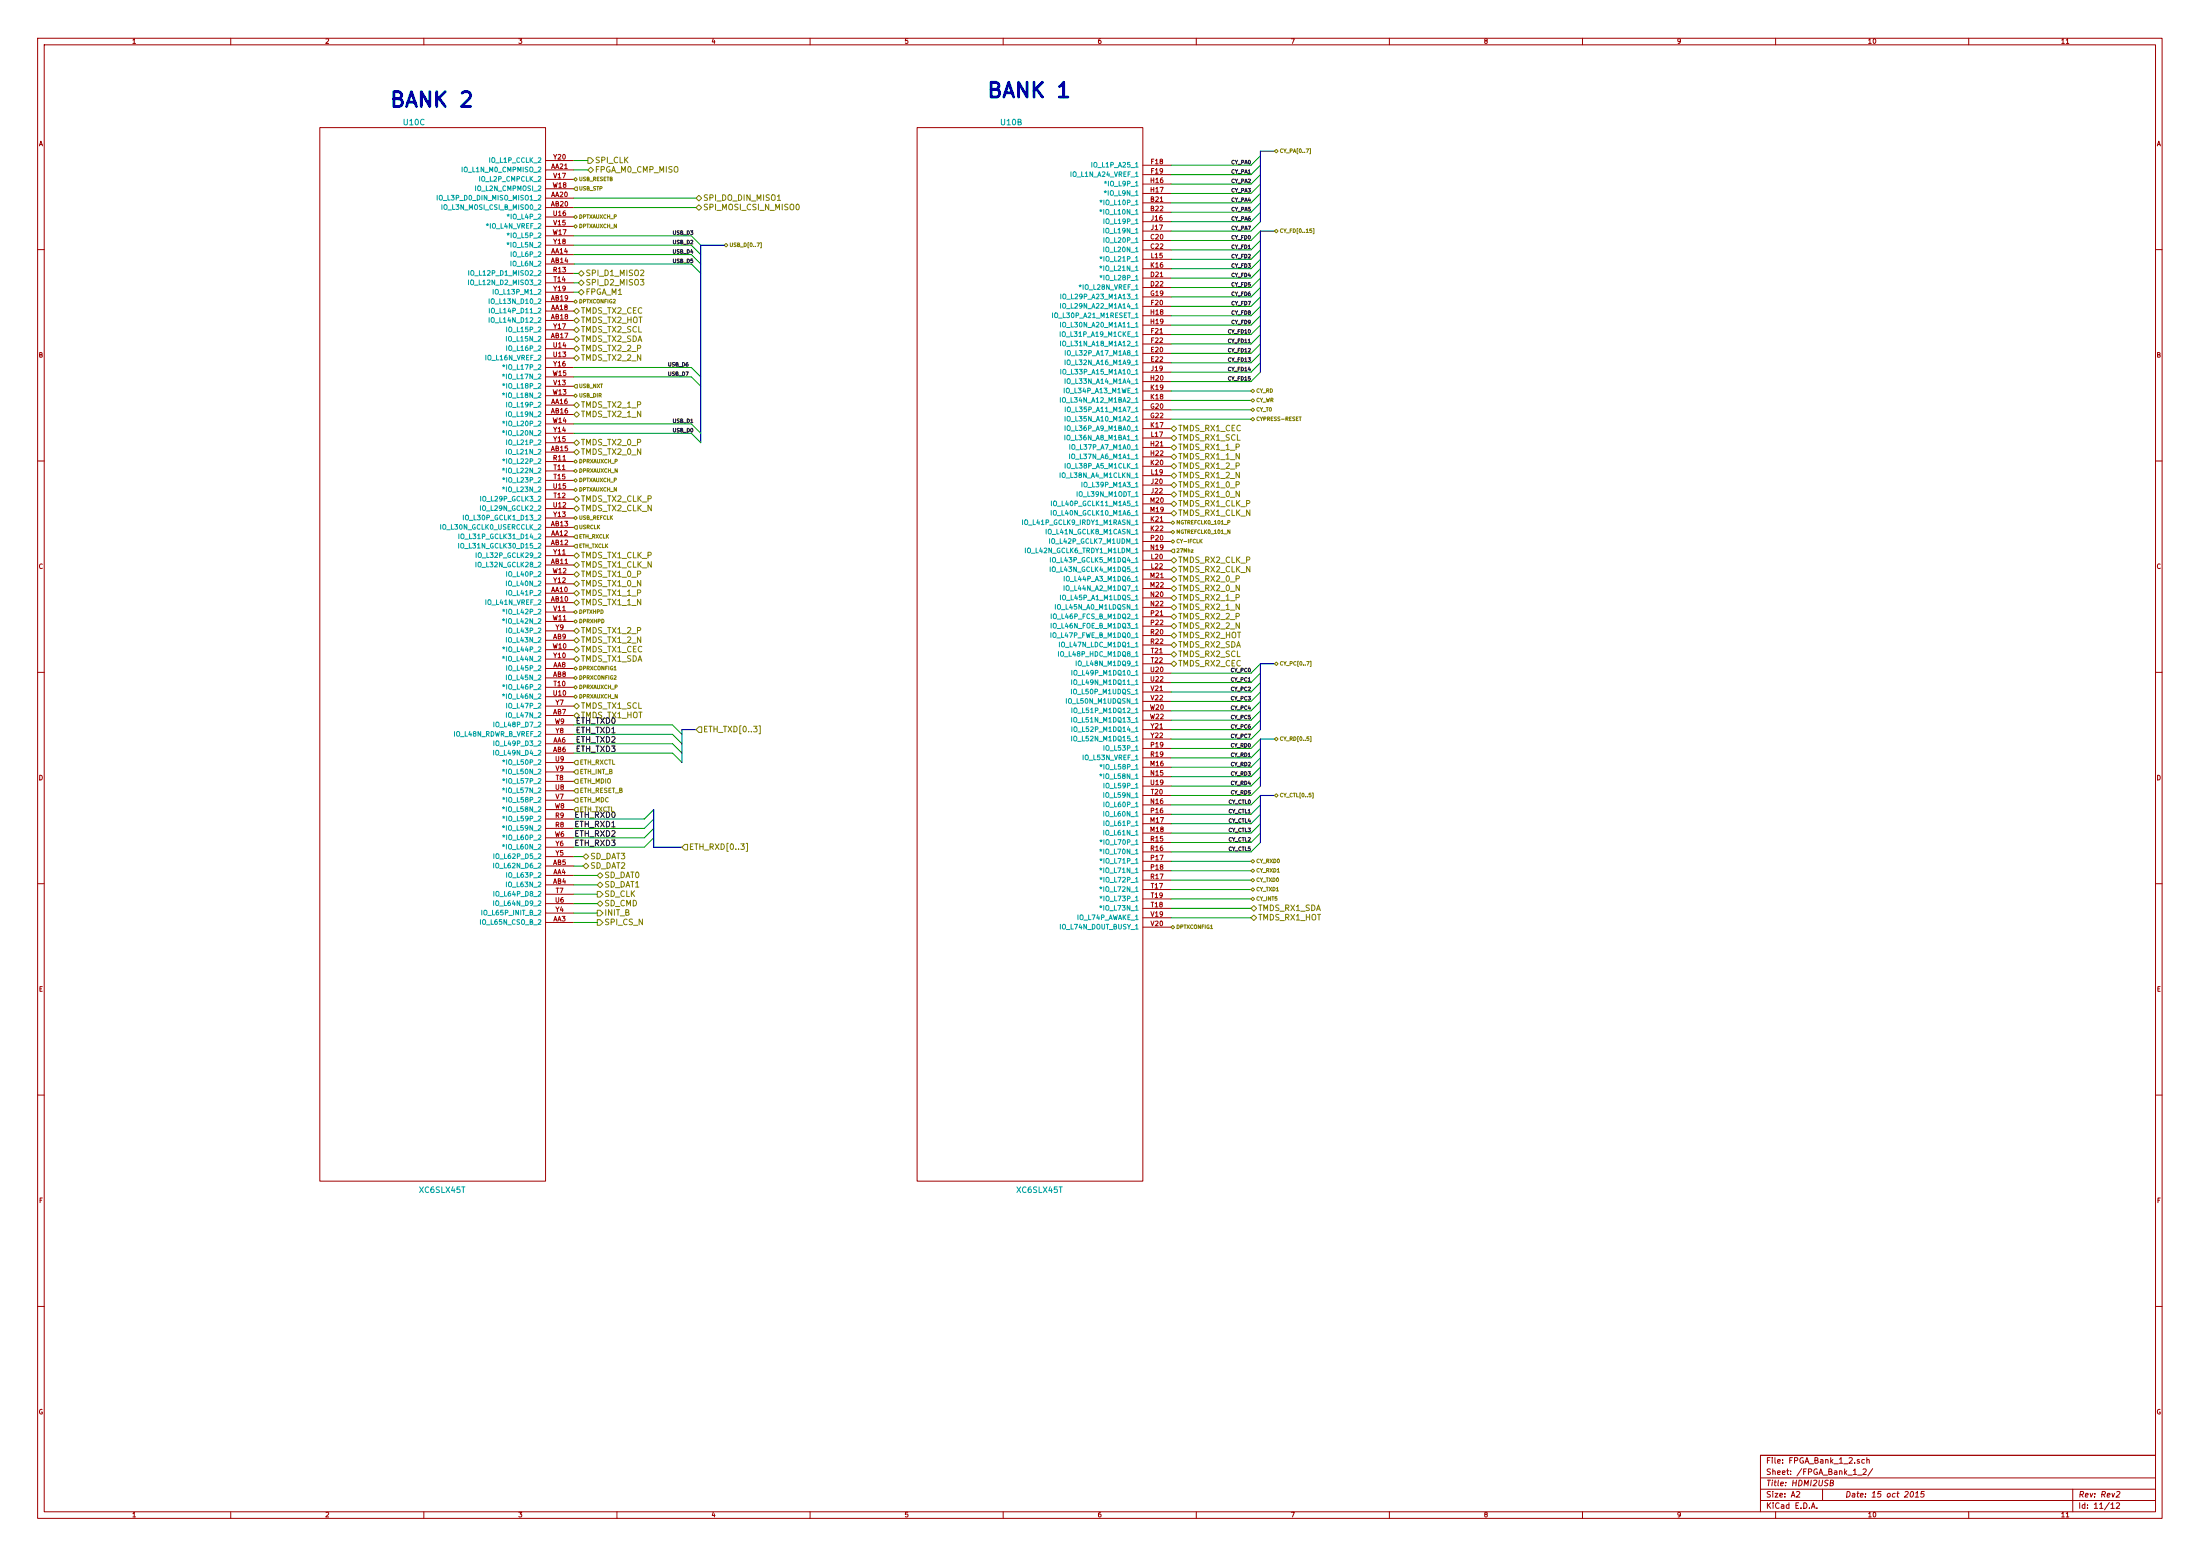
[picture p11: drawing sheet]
<svg xmlns="http://www.w3.org/2000/svg" width="594mm" height="420mm" viewBox="0 0 594 420" stroke-linecap="round" stroke-linejoin="round" font-family="sans-serif">
<g fill="none" stroke="#a00000" stroke-width=".27">
<path d="M10.2 10.3h573.6v399.7h-573.6zM11.9 12.1h570.2v396.1h-570.2zM62.3 10.3v1.8M114.5 10.3v1.8M166.6 10.3v1.8M218.7 10.3v1.8M270.9 10.3v1.8M323 10.3v1.8M375.2 10.3v1.8M427.3 10.3v1.8M479.5 10.3v1.8M531.6 10.3v1.8"/>
<path d="M86.4 34.5h60.9v284.4h-60.9zM247.6 34.5h61v284.4h-61zM147.3 43.3h7.6M147.3 58.6h7.6M147.3 48.4h7.6M147.3 51h7.6M147.3 53.5h7.6M147.3 56h7.6M147.3 45.9h7.6M308.6 54.8h7.6M308.6 57.3h7.6M308.6 49.7h7.6"/>
<path d="M308.6 59.9h7.6M308.6 52.2h7.6M308.6 44.6h7.6M308.6 47.2h7.6M10.2 67.4h1.7M147.3 73.8h7.6M147.3 76.4h7.6M147.3 61.1h7.6M147.3 63.7h7.6M147.3 66.2h7.6M147.3 78.9h7.6M147.3 68.7h7.6"/>
<path d="M147.3 71.3h7.6M308.6 64.9h7.6M308.6 75.1h7.6M308.6 67.5h7.6M308.6 77.6h7.6M308.6 70h7.6M308.6 72.6h7.6M308.6 62.4h7.6M582.1 67.4h1.7M147.3 96.7h7.6M147.3 94.1h7.6M147.3 99.2h7.6"/>
<path d="M147.3 89.1h7.6M147.3 91.6h7.6M147.3 84h7.6M147.3 86.5h7.6M147.3 81.4h7.6M308.6 95.4h7.6M308.6 82.7h7.6M308.6 90.3h7.6M308.6 98h7.6M308.6 92.9h7.6M308.6 85.3h7.6M308.6 80.2h7.6"/>
<path d="M308.6 87.8h7.6M147.3 104.3h7.6M147.3 106.8h7.6M147.3 114.5h7.6M147.3 117h7.6M147.3 101.8h7.6M147.3 119.5h7.6M147.3 109.4h7.6M147.3 111.9h7.6M308.6 110.7h7.6M308.6 103h7.6M308.6 113.2h7.6"/>
<path d="M308.6 115.7h7.6M308.6 118.3h7.6M308.6 108.1h7.6M308.6 100.5h7.6M308.6 105.6h7.6M10.2 124.5h1.7M147.3 124.6h7.6M147.3 127.2h7.6M147.3 134.8h7.6M147.3 137.3h7.6M147.3 139.9h7.6M147.3 129.7h7.6"/>
<path d="M147.3 132.2h7.6M147.3 122.1h7.6M308.6 131h7.6M308.6 125.9h7.6M308.6 136.1h7.6M308.6 120.8h7.6M308.6 123.4h7.6M308.6 133.5h7.6M308.6 128.4h7.6M308.6 138.6h7.6M582.1 124.5h1.7M147.3 150h7.6"/>
<path d="M147.3 155.1h7.6M147.3 157.6h7.6M147.3 152.6h7.6M147.3 144.9h7.6M147.3 147.5h7.6M147.3 142.4h7.6M308.6 151.3h7.6M308.6 146.2h7.6M308.6 141.1h7.6M308.6 156.4h7.6M308.6 143.7h7.6M308.6 153.8h7.6"/>
<path d="M308.6 158.9h7.6M308.6 148.8h7.6M147.3 170.3h7.6M147.3 175.4h7.6M147.3 178h7.6M147.3 165.3h7.6M147.3 167.8h7.6M147.3 172.9h7.6M147.3 160.2h7.6M147.3 162.7h7.6M308.6 161.5h7.6M308.6 171.6h7.6"/>
<path d="M308.6 166.5h7.6M308.6 176.7h7.6M308.6 164h7.6M308.6 169.1h7.6M308.6 174.2h7.6M308.6 179.2h7.6M10.2 181.6h1.7M147.3 190.7h7.6M147.3 198.3h7.6M147.3 195.7h7.6M147.3 185.6h7.6M147.3 188.1h7.6"/>
<path d="M147.3 193.2h7.6M147.3 180.5h7.6M147.3 183h7.6M308.6 181.8h7.6M308.6 191.9h7.6M308.6 186.9h7.6M308.6 197h7.6M308.6 184.3h7.6M308.6 189.4h7.6M308.6 194.5h7.6M308.6 199.6h7.6M582.1 181.6h1.7"/>
<path d="M147.3 216.1h7.6M147.3 211h7.6M147.3 213.5h7.6M147.3 218.6h7.6M147.3 205.9h7.6M147.3 208.4h7.6M147.3 200.8h7.6M147.3 203.4h7.6M308.6 214.8h7.6M308.6 209.7h7.6M308.6 207.2h7.6M308.6 217.3h7.6"/>
<path d="M308.6 219.9h7.6M308.6 202.1h7.6M308.6 204.6h7.6M308.6 212.3h7.6M10.2 238.6h1.7M147.3 231.3h7.6M147.3 226.2h7.6M147.3 228.8h7.6M147.3 223.7h7.6M147.3 221.1h7.6M147.3 236.4h7.6M147.3 238.9h7.6"/>
<path d="M147.3 233.8h7.6M308.6 227.5h7.6M308.6 230h7.6M308.6 222.4h7.6M308.6 232.6h7.6M308.6 237.7h7.6M308.6 225h7.6M308.6 235.1h7.6M582.1 238.6h1.7M147.3 246.5h7.6M147.3 244h7.6M147.3 241.5h7.6"/>
<path d="M147.3 249.1h7.6M308.6 250.4h7.6M308.6 240.2h7.6M308.6 245.3h7.6M308.6 242.7h7.6M308.6 247.8h7.6M10.2 295.7h1.7M582.1 295.7h1.7M10.2 352.8h1.7M582.1 352.8h1.7M475.4 399.1h106.7M501.6 398.3h1.2"/>
<path d="M503.1 396.8l.6-.2 .3 .5-1 1.1h1M503.5 394.2l-.5-.1-.3 .3 .1 .6h.7M504.1 394.3l.6-.1 .1 .9M504.1 393.6v1.5M505.7 396.6l-1.3 1.9M582.1 393h-106.7v15.2M62.3 408.2v1.8M114.5 408.2v1.8M166.6 408.2v1.8M218.7 408.2v1.8M270.9 408.2v1.8M323 408.2v1.8"/>
<path d="M375.2 408.2v1.8M427.3 408.2v1.8M475.4 405.2h106.7M475.4 402.1h106.7M479.5 408.2v1.8M485.1 402.9l.6-.2 .3 .5-.9 1.1h.9M489.1 407.3l.5-1.5 .5 1.5M489.3 406.9h.7M490.6 407.2v.1M492.2 402.1v3.1M494.3 400.4l.6-.1 .2-.5-.8-.1-.1 1.5 .8-.1 .1-.4-.3-.3M516.1 402.9l.2-.2a.76 .76 0 0 1 .4 .9 .76 .76 0 0 1-.7 .6l-.2-.9z"/>
<path d="M517.2 404.3h.9M517.3 403.2l.5-.5-.2 1.6M519.6 402.7h-.7l-.2 .8 .8-.1-.1 .7h-.8M531.6 408.2v1.8M559.7 402.1v6.1M570 406.2l.5-.4v1.5M570 407.3h.9M571.5 405.9l.6-.1 .3 .4-1 1.1h1M571.6 402.9l.6-.2 .3 .3-.2 .4-.9 .9h.9"/>
</g>
<g fill="none" stroke="#00a0a0" stroke-width=".27">
<path d="M118.1 52.7v1.3M119.3 55.3v1.3M124.8 45.1v1.3M136.9 58h.6M294.8 43.9v1.2M297 56.7h.6M297 54.2h.6M297.1 57.1l.2-.2 .1 .2M297.1 54.6l.2-.3 .2 .3M297.3 54v.3M298.2 51.7h.6M298.2 49.1h.6"/>
<path d="M126.5 75.6v1.3M126.6 73.1v1.2M133.2 78.1v1.3M136.9 65.6h.6M136.9 63.1h.6M286.4 79.4v1.3M287 79.6l.3-.2 .5 .2v.7l-.1 .3-.7-.1zM291.4 77.1h.6M291.5 77.4l.2-.2 .2 .2M297 72h.6M297 74.5h.6M297 69.4h.6"/>
<path d="M297.1 72.4l.2-.3 .1 .3M297.1 74.9l.2-.3 .2 .3M297.1 69.8l.2-.2 .2 .2M297.3 69.3v.3M297.3 74.3v.3M132.1 80.7v1.3M132.1 85.8v1.2M132.1 83.2v1.3M135.7 98.6h.6M135.8 99l.2-.2 .2 .2M136 98.5v.3M284.2 84.5v1.3"/>
<path d="M286.3 89.6v1.2M286.4 82v1.2M286.4 87v1.3M286.4 92.1v1.3M286.4 99.7v1.3M287 82.1l.2-.1 .5 .1 .1 .7-.2 .4-.6-.2zM287 92.3l.2-.2 .5 .2 .1 .7-.2 .3-.6-.1zM287 87.2l.2-.2 .5 .2 .1 .7-.2 .4-.6-.2zM287 99.9l.3-.2 .5 .2v.7l-.1 .4-.7-.2zM287.6 97.2v1.3M287.7 94.7v1.2M135.7 106.3h.6"/>
<path d="M135.7 116.4h.6M135.7 101.2h.6M135.7 103.7h.6M135.7 113.9h.6M135.8 106.6l.2-.2 .1 .2M135.8 116.8l.2-.2 .1 .2M135.8 101.6l.2-.3 .1 .3M135.8 104.1l.2-.2 .2 .2M135.8 114.3l.2-.3 .2 .3M136 103.5v.4M136 113.7v.3M286.3 107.4v1.2"/>
<path d="M287.4 104.8v1.3M287.6 117.5v1.3M287.6 102.3v1.2M287.6 112.4v1.3M287.6 115v1.2M287.7 109.9v1.3M125.1 139.1v1.3M129.8 134v1.3M135.7 126.6h.6M135.7 131.7h.6M135.7 124h.6M135.7 129.1h.6"/>
<path d="M135.8 127l.2-.3 .1 .3M135.8 132l.2-.2 .1 .2M135.8 124.4l.2-.2 .2 .2M135.8 129.5l.2-.2 .2 .2M136 123.9v.3M136 128.9v.4M283.9 137.8v1.3M283.9 135.3v1.3M286.3 127.7v1.2M287.6 125.1v1.3M288.8 122.6v1.3M288.9 120.1v1.2"/>
<path d="M292.2 130.2v1.3M123.9 146.7v1.3M123.9 144.2v1.3M124.5 146.9l.2-.2 .5 .2v.7l-.1 .3-.6-.1zM124.5 144.4l.2-.2 .5 .2 .1 .7-.2 .3-.6-.1zM128.5 151.8v1.3M128.6 149.3v1.2M276.1 140.4v1.2M276.9 148v1.3M282.5 142.9v1.3M283.4 145.5v1.2M283.6 153.1v1.2"/>
<path d="M283.6 150.5v1.3M287.3 158.2v1.2M287.4 155.6v1.3M135.7 177.4h.6M135.7 167.2h.6M135.7 174.8h.6M135.7 164.7h.6M135.8 177.8l.2-.3 .1 .3M135.8 167.6l.2-.2 .1 .2M135.8 175.2l.2-.2 .2 .2M135.8 165.1l.2-.3 .2 .3M136 164.5v.3"/>
<path d="M136 174.7v.3M283.8 170.9v1.2M283.8 168.3v1.3M283.9 165.8v1.2M285 163.2v1.3M285.8 175.9v1.3M286.1 173.4v1.3M286.4 160.7v1.3M290.6 178.5v1.2M133.3 195v1.3M135.7 187.5h.6M135.7 185h.6"/>
<path d="M135.8 187.9l.2-.2 .1 .2M135.8 185.4l.2-.3 .2 .3M136 184.8v.3M288 188.6v1.3M289.3 186.1v1.3M289.4 183.6v1.2M289.4 193.7v1.3M289.4 198.8v1.3M289.4 181v1.3M289.4 191.2v1.2M289.4 196.3v1.2M290 181.2l.3-.2 .5 .2v.7l-.1 .3-.7-.1z"/>
<path d="M290 191.4l.3-.2 .5 .2v.6l-.1 .4-.7-.1zM290 196.4l.3-.1 .5 .1v.7l-.1 .4-.7-.2zM133.3 202.6v1.3M133.3 200.1v1.2M135.7 212.9h.6M135.7 218h.6M135.7 207.9h.6M135.7 215.5h.6M135.7 210.4h.6M135.7 205.3h.6M135.8 213.3l.2-.2 .1 .2M135.8 218.4l.2-.2 .1 .2"/>
<path d="M135.8 208.2l.2-.2 .1 .2M135.8 215.9l.2-.3 .2 .3M135.8 210.8l.2-.3 .2 .3M135.8 205.7l.2-.2 .2 .2M136 205.1v.4M136 210.2v.3M136 215.3v.3M297 209.1h.6M297 206.6h.6M297.1 209.5l.2-.2 .1 .2M297.1 207l.2-.3 .2 .3M297.3 206.4v.3"/>
<path d="M133.3 233.1v1.3M133.3 230.5v1.3M135.7 228.2h.6M135.7 223.1h.6M135.7 225.6h.6M135.7 220.6h.6M135.8 228.6l.2-.3 .1 .3M135.8 223.5l.2-.3 .1 .3M135.8 226l.2-.2 .2 .2M135.8 220.9l.2-.2 .2 .2M136 220.4v.3M136 225.5v.3"/>
<path d="M297 229.5h.6M297 239.6h.6M297 234.5h.6M297 226.9h.6M297 232h.6M297 237.1h.6M297.1 229.8l.2-.2 .1 .2M297.1 240l.2-.3 .1 .3M297.1 234.9l.2-.2 .1 .2M297.1 227.3l.2-.3 .2 .3M297.1 232.4l.2-.3 .2 .3M297.1 237.5l.2-.3 .2 .3"/>
<path d="M297.3 226.7v.3M297.3 231.8v.3M297.3 236.9v.3M130.1 245.8v1.3M133.3 243.2v1.3M133.3 240.7v1.3M297 244.7h.6M297 242.2h.6M297.1 245.1l.2-.3 .1 .3M297.1 242.5l.2-.2 .2 .2M297.3 242v.3"/>
</g>
<g fill="none" stroke="#808000" stroke-width=".27">
<path d="M154.9 48.4l.5-.5 .5 .5-.5 .5zM154.9 58.6l.5-.5 .5 .5-.5 .5zM155.4 50.5h.5v1h-.5l-.5-.5zM158.7 45.9l.8-.8 .8 .8-.8 .8zM158.7 42.6h.8l.8 .7-.8 .8h-.8zM188 53.5l.7-.8 .8 .8-.8 .8zM188.7 55.3l.8 .7-.8 .8-.7-.8zM209.9 54.1h.9M215.1 55.3l.2-.2a.81 .81 0 0 1 .5 .8 .81 .81 0 0 1-.5 .8l-.4-.6zM344.2 40.8l.5-.5 .4 .5-.4 .5zM353.6 40.1h.3v1.4h-.3M155.4 60.6l.5 .5-.5 .5-.5-.5z"/>
<path d="M156.2 73.8l.8-.7 .7 .7-.7 .8zM156.2 76.4l.8-.8 .7 .8-.7 .7zM157 78.1l.7 .8-.7 .8-.8-.8zM196.1 65.7l.4 .5-.4 .5-.5-.5zM204.4 65.6h.7l-.5 1M205.4 65.5h.2v1.4h-.2M344.2 62.4l.5-.5 .4 .5-.4 .5zM354.6 61.7h.2v1.4h-.2M154.9 94.1l.8-.7 .8 .7-.8 .8zM154.9 89.1l.8-.8 .8 .8-.8 .7zM154.9 91.6l.8-.8 .8 .8-.8 .8zM154.9 86.5l.8-.7 .8 .7-.8 .8z"/>
<path d="M154.9 81.4l.5-.4 .5 .4-.5 .5zM155.7 95.9l.8 .8-.8 .8-.8-.8zM155.7 83.2l.8 .8-.8 .8-.8-.8zM154.9 109.4l.8-.8 .8 .8-.8 .8zM154.9 111.9l.8-.7 .8 .7-.8 .8zM154.9 104.3l.5-.5h.5v1h-.5zM155.4 106.4l.5 .4-.5 .5-.5-.5zM155.7 118.8l.8 .7-.8 .8-.8-.8zM316.2 115.7l.8-.7 .8 .7-.8 .8zM317 117.5l.8 .8-.8 .7-.8-.7zM337.8 113.2l.5-.5 .5 .5-.5 .5zM337.8 105.6l.5-.5 .5 .5-.5 .5z"/>
<path d="M337.8 108.1l.5-.5 .5 .5-.5 .5zM337.8 110.7l.5-.5 .5 .5-.5 .4zM350.8 112.6h.6M154.9 122.1l.8-.8 .8 .8-.8 .8zM154.9 134.8l.8-.8 .8 .8-.8 .8zM154.9 137.3l.8-.7 .8 .7-.8 .8zM154.9 139.9l.5-.5 .5 .5-.5 .5zM154.9 129.7l.5-.5 .5 .5-.5 .5zM154.9 127.2l.5-.5 .5 .5-.5 .5zM154.9 124.6l.5-.5 .5 .5-.5 .5zM155.4 131.8l.5 .4-.5 .5-.5-.5zM316.2 133.5l.8-.7 .8 .7-.8 .8z"/>
<path d="M316.2 120.8l.8-.7 .8 .7-.8 .8zM316.2 123.4l.8-.8 .8 .8-.8 .7zM316.2 125.9l.8-.8 .8 .8-.8 .8zM316.2 128.4l.8-.7 .8 .7-.8 .8zM316.2 138.6l.8-.8 .8 .8-.8 .8zM317 130.2l.8 .8-.8 .7-.8-.7zM317 135.3l.8 .8-.8 .7-.8-.7zM154.9 155.1l.8-.8 .8 .8-.8 .8zM154.9 157.6l.8-.7 .8 .7-.8 .8zM154.9 150l.8-.7 .8 .7-.8 .8zM154.9 152.6l.8-.8 .8 .8-.8 .7zM155.4 141.9h.5v1h-.5l-.5-.5z"/>
<path d="M155.4 144.5h.5v.9h-.5l-.5-.5zM155.4 147h.5v1h-.5l-.5-.5zM316.2 156.4l.8-.8 .8 .8-.8 .7zM316.2 151.3l.8-.8 .8 .8-.8 .8zM316.2 146.2l.5-.5 .5 .5-.5 .5zM316.2 141.1l.5-.4 .5 .4-.5 .5zM316.7 148.3h.5v.9h-.5l-.5-.4zM316.7 143.2l.5 .5-.5 .5-.5-.5zM317 158.2l.8 .7-.8 .8-.8-.8zM317 153.1l.8 .7-.8 .8-.8-.8zM324.2 146l.4 .6M324.6 145.6l-.6 .6"/>
<path d="M331.5 141.1l.5-.1 .1-.4-.6-.1v1M332.1 143.1v1l-.6-1v1M154.9 160.2l.8-.8 .8 .8-.8 .8zM154.9 162.7l.8-.7 .8 .7-.8 .8zM154.9 170.3l.8-.7 .8 .7-.8 .8zM154.9 172.9l.8-.8 .8 .8-.8 .8zM154.9 178l.8-.8 .8 .8-.8 .7zM154.9 175.4l.8-.7 .8 .7-.8 .8zM154.9 165.3l.5-.5 .5 .5-.5 .5zM154.9 167.8l.5-.5 .5 .5-.5 .5zM316.2 161.5l.8-.8 .8 .8-.8 .7zM316.2 164l.8-.8 .8 .8-.8 .8z"/>
<path d="M316.2 166.5l.8-.7 .8 .7-.8 .8zM316.2 169.1l.8-.8 .8 .8-.8 .7zM316.2 176.7l.8-.8 .8 .8-.8 .8zM316.2 174.2l.8-.8 .8 .8-.8 .7zM316.2 179.2l.8-.7 .8 .7-.8 .8zM316.2 171.6l.8-.7 .8 .7-.8 .8zM344.2 179.2l.5-.4 .4 .4-.4 .5zM353.8 178.6h.2v1.4h-.2M154.9 190.7l.8-.8 .8 .8-.8 .7zM154.9 193.2l.8-.8 .8 .8-.8 .8zM154.9 180.5l.5-.5 .5 .5-.5 .5zM154.9 183l.5-.4 .5 .4-.5 .5z"/>
<path d="M154.9 188.1l.5-.5 .5 .5-.5 .5zM154.9 185.6l.5-.5 .5 .5-.5 .5zM188 197l.7-.7h.8v1.5h-.8zM205 196h.3v2.1h-.3M344.2 199.6l.5-.5 .4 .5-.4 .4zM353.8 198.9h.2v1.4h-.2M154.9 211l.6-.6h.6v1.2h-.6zM154.9 208.4l.6-.5h.6v1.1h-.6zM155.5 205.3h.6v1.2h-.6l-.6-.6zM155.5 215.5h.6v1.2h-.6l-.6-.6zM155.5 212.9h.6v1.2h-.6l-.6-.6zM155.5 218h.6v1.2h-.6l-.6-.6z"/>
<path d="M344.2 214.8l.5-.5 .4 .5-.4 .5zM354.4 214.1h.2v1.4h-.2M157.5 233.8l.7-.7 .8 .7-.8 .8zM157.5 231.3l.7-.8 .8 .8-.8 .8zM162.1 235.6l.7 .8-.7 .8-.8-.8zM162.1 238.2l.7 .7-.7 .8-.8-.8zM184.9 228h.8v1.5h-.8l-.8-.7zM201.5 227.7h.4v2.2h-.4M337.8 232.6l.5-.5 .5 .5-.5 .5zM337.8 235.1l.5-.5 .5 .5-.5 .5zM337.8 237.7l.5-.5 .5 .5-.5 .4zM161.3 248.3h.8l.7 .8-.7 .8h-.8z"/>
<path d="M161.3 245.8h.8l.7 .7-.7 .8h-.8zM161.3 244l.8-.8 .7 .8-.7 .8zM161.3 240.7h.8l.7 .8-.7 .7h-.8zM316.2 250.4l.5-.5 .5 .5-.5 .4zM337.8 245.3l.8-.8 .7 .8-.7 .7zM337.8 247.8l.8-.7 .7 .7-.7 .8zM337.8 240.2l.5-.5 .5 .5-.5 .5zM337.8 242.7l.5-.4 .5 .4-.5 .5z"/>
</g>
<g fill="none" stroke="#00a000" stroke-width=".27">
<path d="M154.9 43.3h3.8M154.9 45.9h3.8M154.9 53.5h33.1M154.9 56h33.1M340.4 54.8l-2.6 2.5h-21.6M340.4 42.1l-2.6 2.5h-21.6M340.4 44.6l-2.6 2.6h-21.6M340.4 47.2l-2.6 2.5h-21.6M340.4 49.7l-2.6 2.5h-21.6M340.4 52.2l-2.6 2.6h-21.6M340.4 57.3l-2.6 2.6h-21.6M340.4 59.9l-2.6 2.5h-21.6"/>
<path d="M154.9 73.8h1.3M154.9 76.4h1.3M154.9 78.9h1.3M154.9 63.7h31.8l2.5 2.5M154.9 66.2h31.8l2.5 2.5M154.9 68.7h31.8l2.5 2.6M154.9 71.3h31.8l2.5 2.5M340.4 62.4l-2.6 2.5h-21.6M340.4 64.9l-2.6 2.6h-21.6M340.4 67.5l-2.6 2.5h-21.6M340.4 70l-2.6 2.6h-21.6M340.4 72.6l-2.6 2.5h-21.6"/>
<path d="M340.4 75.1l-2.6 2.5h-21.6M340.4 77.6l-2.6 2.6h-21.6M154.9 99.2h31.8l2.5 2.6M340.4 90.3l-2.6 2.6h-21.6M340.4 92.9l-2.6 2.5h-21.6M340.4 95.4l-2.6 2.6h-21.6M340.4 98l-2.6 2.5h-21.6M340.4 80.2l-2.6 2.5h-21.6M340.4 82.7l-2.6 2.6h-21.6M340.4 85.3l-2.6 2.5h-21.6M340.4 87.8l-2.6 2.5h-21.6M154.9 101.8h31.8l2.5 2.5"/>
<path d="M154.9 114.5h31.8l2.5 2.5M154.9 117h31.8l2.5 2.5M316.2 105.6h21.6M316.2 108.1h21.6M316.2 110.7h21.6M316.2 113.2h21.6M340.4 100.5l-2.6 2.5h-21.6M340.4 179.2l-2.6 2.6h-21.6M154.9 195.7h26.7l2.5 2.6M154.9 198.3h26.7l2.5 2.5M340.4 181.8l-2.6 2.5h-21.6M340.4 184.3l-2.6 2.6h-21.6"/>
<path d="M340.4 186.9l-2.6 2.5h-21.6M340.4 189.4l-2.6 2.5h-21.6M340.4 191.9l-2.6 2.6h-21.6M340.4 194.5l-2.6 2.5h-21.6M340.4 197l-2.6 2.6h-21.6M340.4 199.6l-2.6 2.5h-21.6M154.9 200.8h26.7l2.5 2.6M154.9 203.4h26.7l2.5 2.5M176.5 218.6l-2.5 2.5h-19.1M340.4 202.1l-2.6 2.5h-21.6M340.4 204.6l-2.6 2.6h-21.6M340.4 207.2l-2.6 2.5h-21.6"/>
<path d="M340.4 209.7l-2.6 2.6h-21.6M340.4 212.3l-2.6 2.5h-21.6M340.4 214.8l-2.6 2.5h-21.6M340.4 217.3l-2.6 2.6h-21.6M340.4 219.9l-2.6 2.5h-21.6M154.9 236.4h6.4M154.9 238.9h6.4M154.9 231.3h2.6M154.9 233.8h2.6M176.5 221.1l-2.5 2.6h-19.1M176.5 223.7l-2.5 2.5h-19.1M176.5 226.2l-2.5 2.6h-19.1"/>
<path d="M316.2 232.6h21.6M316.2 235.1h21.6M316.2 237.7h21.6M340.4 222.4l-2.6 2.6h-21.6M340.4 225l-2.6 2.5h-21.6M340.4 227.5l-2.6 2.5h-21.6M154.9 246.5h6.4M154.9 249.1h6.4M154.9 241.5h6.4M154.9 244h6.4M316.2 240.2h21.6M316.2 242.7h21.6"/>
<path d="M316.2 245.3h21.6M316.2 247.8h21.6"/>
</g>
<path d="M344.2 40.8h-3.8v19.1M195.6 66.2h-6.4v53.3M344.2 62.4h-3.8v38.1M344.2 179.2h-3.8v17.8M188 197h-3.9v8.9M344.2 199.6h-3.8v12.7M176.5 218.6v10.2h7.6M344.2 214.8h-3.8v12.7" fill="none" stroke="#0000c0" stroke-width=".3"/>
<path d="M286.1 26.2h2.3" fill="none" stroke="#00f" stroke-width=".79"/>
<g font-size="5.6" fill="#00f">
<text x="105.4" y="29.1">BANK 2</text>
<text x="266.7" y="26.6">BANK 1</text>
</g>
<g font-size="2.1" fill="#00a0a0">
<text x="109" y="33.9">U10C</text>
<text x="270.3" y="33.9">U10B</text>
<text x="113.4" y="322.2">XC6SLX45T</text>
<text x="274.7" y="322.2">XC6SLX45T</text>
</g>
<g font-size="2.1" fill="#808000">
<text x="160.7" y="46.7">FPGA_M0_CMP_MISO</text>
<text x="160.7" y="44.1">SPI_CLK</text>
<text x="189.9" y="54.3">SPI_DO_DIN_MISO1</text>
<text x="189.9" y="56.8">SPI_MOSI_CSI_N_MISO0</text>
<text x="158.1" y="74.6">SPI_D1_MISO2</text>
<text x="158.1" y="77.1">SPI_D2_MISO3</text>
<text x="158.1" y="79.7">FPGA_M1</text>
<text x="156.9" y="89.8">TMDS_TX2_SCL</text>
<text x="156.9" y="84.8">TMDS_TX2_CEC</text>
<text x="156.9" y="87.3">TMDS_TX2_HOT</text>
<text x="156.9" y="94.9">TMDS_TX2_2_P</text>
<text x="156.9" y="92.4">TMDS_TX2_SDA</text>
<text x="156.9" y="97.5">TMDS_TX2_2_N</text>
<text x="156.9" y="110.2">TMDS_TX2_1_P</text>
<text x="156.9" y="112.7">TMDS_TX2_1_N</text>
<text x="318.2" y="119">TMDS_RX1_SCL</text>
<text x="318.2" y="116.5">TMDS_RX1_CEC</text>
<text x="156.9" y="120.3">TMDS_TX2_0_P</text>
<text x="156.9" y="122.9">TMDS_TX2_0_N</text>
<text x="318.2" y="121.6">TMDS_RX1_1_P</text>
<text x="318.2" y="124.1">TMDS_RX1_1_N</text>
<text x="318.2" y="131.7">TMDS_RX1_0_P</text>
<text x="318.2" y="126.7">TMDS_RX1_2_P</text>
<text x="318.2" y="129.2">TMDS_RX1_2_N</text>
<text x="156.9" y="135.6">TMDS_TX2_CLK_P</text>
<text x="318.2" y="134.3">TMDS_RX1_0_N</text>
<text x="318.2" y="136.8">TMDS_RX1_CLK_P</text>
<text x="156.9" y="138.1">TMDS_TX2_CLK_N</text>
<text x="318.2" y="139.4">TMDS_RX1_CLK_N</text>
<text x="156.9" y="155.9">TMDS_TX1_0_P</text>
<text x="156.9" y="150.8">TMDS_TX1_CLK_P</text>
<text x="156.9" y="153.3">TMDS_TX1_CLK_N</text>
<text x="318.2" y="152.1">TMDS_RX2_CLK_P</text>
<text x="318.2" y="154.6">TMDS_RX2_CLK_N</text>
<text x="156.9" y="158.4">TMDS_TX1_0_N</text>
<text x="156.9" y="161">TMDS_TX1_1_P</text>
<text x="318.2" y="157.1">TMDS_RX2_0_P</text>
<text x="318.2" y="159.7">TMDS_RX2_0_N</text>
<text x="156.9" y="163.5">TMDS_TX1_1_N</text>
<text x="318.2" y="162.2">TMDS_RX2_1_P</text>
<text x="318.2" y="164.8">TMDS_RX2_1_N</text>
<text x="318.2" y="167.3">TMDS_RX2_2_P</text>
<text x="156.9" y="171.1">TMDS_TX1_2_P</text>
<text x="156.9" y="173.7">TMDS_TX1_2_N</text>
<text x="318.2" y="169.8">TMDS_RX2_2_N</text>
<text x="318.2" y="172.4">TMDS_RX2_HOT</text>
<text x="156.9" y="178.7">TMDS_TX1_SDA</text>
<text x="156.9" y="176.2">TMDS_TX1_CEC</text>
<text x="318.2" y="177.5">TMDS_RX2_SCL</text>
<text x="318.2" y="174.9">TMDS_RX2_SDA</text>
<text x="318.2" y="180">TMDS_RX2_CEC</text>
<text x="156.9" y="191.4">TMDS_TX1_SCL</text>
<text x="156.9" y="194">TMDS_TX1_HOT</text>
<text x="189.9" y="197.8">ETH_TXD[0..3]</text>
<text x="159.4" y="232.1">SD_DAT3</text>
<text x="186.1" y="229.5">ETH_RXD[0..3]</text>
<text x="159.4" y="234.6">SD_DAT2</text>
<text x="163.2" y="237.2">SD_DAT0</text>
<text x="163.2" y="239.7">SD_DAT1</text>
<text x="163.2" y="244.8">SD_CMD</text>
<text x="163.2" y="242.2">SD_CLK</text>
<text x="163.2" y="249.9">SPI_CS_N</text>
<text x="163.2" y="247.3">INIT_B</text>
<text x="339.8" y="246">TMDS_RX1_SDA</text>
<text x="339.8" y="248.6">TMDS_RX1_HOT</text>
</g>
<g font-size="2.1">
<text x="155.5" y="195.5">ETH_TXD0</text>
<text x="155.5" y="198">ETH_TXD1</text>
<text x="155.5" y="200.6">ETH_TXD2</text>
<text x="155.5" y="203.1">ETH_TXD3</text>
<text x="155.3" y="220.9">ETH_RXD0</text>
<text x="155.3" y="226">ETH_RXD2</text>
<text x="155.3" y="223.4">ETH_RXD1</text>
<text x="155.3" y="228.5">ETH_RXD3</text>
</g>
<g font-size="2.1" fill="#a00000">
<text x="476.9" y="395.3">File: FPGA_Bank_1_2.sch</text>
<text x="476.9" y="401.4">Title: HDMI2USB</text>
<text x="476.9" y="398.3">Sheet: /FPGA_Bank_1_2/</text>
<text x="476.9" y="407.5">KiCad E.D.A.</text>
<text x="476.9" y="404.4">Size: A2</text>
<text x="498.2" y="404.4">Date: 15 oct 2015</text>
<text x="561.2" y="404.4">Rev: Rev2</text>
<text x="561.2" y="407.5">Id: 11/12</text>
</g>
<g font-size="1.8" fill="#a00000">
<text x="35.8" y="11.9">1</text>
<text x="87.9" y="11.9">2</text>
<text x="140.1" y="11.9">3</text>
<text x="192.2" y="11.9">4</text>
<text x="244.3" y="11.9">5</text>
<text x="296.5" y="11.9">6</text>
<text x="348.6" y="11.9">7</text>
<text x="400.8" y="11.9">8</text>
<text x="452.9" y="11.9">9</text>
<text x="504.6" y="11.9">10</text>
<text x="556.7" y="11.9">11</text>
<text x="10.4" y="39.5">A</text>
<text x="582.3" y="39.5">A</text>
<text x="148.9" y="45.6">AA21</text>
<text x="149.6" y="43.1">Y20</text>
<text x="310.9" y="44.4">F18</text>
<text x="310.9" y="46.9">F19</text>
<text x="148.9" y="53.3">AA20</text>
<text x="149.3" y="50.7">W18</text>
<text x="149.6" y="48.2">V17</text>
<text x="310.8" y="49.4">H16</text>
<text x="310.8" y="52">H17</text>
<text x="148.9" y="55.8">AB20</text>
<text x="149.5" y="58.3">U16</text>
<text x="310.8" y="54.5">B21</text>
<text x="310.8" y="57.1">B22</text>
<text x="310.9" y="59.6">J16</text>
<text x="149.3" y="63.4">W17</text>
<text x="149.6" y="60.9">V15</text>
<text x="149.6" y="66">Y18</text>
<text x="310.8" y="64.7">C20</text>
<text x="310.9" y="62.1">J17</text>
<text x="148.9" y="68.5">AA14</text>
<text x="148.9" y="71">AB14</text>
<text x="310.8" y="67.2">C22</text>
<text x="310.9" y="69.8">L15</text>
<text x="149.5" y="73.6">R13</text>
<text x="149.6" y="76.1">T14</text>
<text x="310.8" y="74.8">D21</text>
<text x="310.8" y="77.4">D22</text>
<text x="310.8" y="72.3">K16</text>
<text x="148.9" y="83.7">AA18</text>
<text x="148.9" y="81.2">AB19</text>
<text x="149.6" y="78.7">Y19</text>
<text x="310.7" y="79.9">G19</text>
<text x="310.9" y="82.5">F20</text>
<text x="148.9" y="86.3">AB18</text>
<text x="149.6" y="88.8">Y17</text>
<text x="310.8" y="85">H18</text>
<text x="310.8" y="87.5">H19</text>
<text x="148.9" y="91.4">AB17</text>
<text x="149.5" y="93.9">U14</text>
<text x="310.8" y="95.2">E20</text>
<text x="310.9" y="90.1">F21</text>
<text x="310.9" y="92.6">F22</text>
<text x="10.4" y="96.6">B</text>
<text x="149.3" y="101.5">W15</text>
<text x="149.5" y="96.4">U13</text>
<text x="149.6" y="99">Y16</text>
<text x="310.8" y="97.7">E22</text>
<text x="310.9" y="100.2">J19</text>
<text x="582.3" y="96.6">B</text>
<text x="149.3" y="106.6">W13</text>
<text x="149.6" y="104.1">V13</text>
<text x="310.8" y="102.8">H20</text>
<text x="310.8" y="107.9">K18</text>
<text x="310.8" y="105.3">K19</text>
<text x="148.9" y="109.1">AA16</text>
<text x="148.9" y="111.7">AB16</text>
<text x="310.7" y="110.4">G20</text>
<text x="310.7" y="112.9">G22</text>
<text x="149.3" y="114.2">W14</text>
<text x="149.6" y="116.8">Y14</text>
<text x="149.6" y="119.3">Y15</text>
<text x="310.8" y="115.5">K17</text>
<text x="310.9" y="118">L17</text>
<text x="148.9" y="121.8">AB15</text>
<text x="149.5" y="124.4">R11</text>
<text x="310.8" y="125.6">K20</text>
<text x="310.8" y="120.6">H21</text>
<text x="310.8" y="123.1">H22</text>
<text x="149.5" y="132">U15</text>
<text x="149.6" y="126.9">T11</text>
<text x="149.6" y="129.5">T15</text>
<text x="310.9" y="128.2">L19</text>
<text x="310.9" y="130.7">J20</text>
<text x="149.5" y="137.1">U12</text>
<text x="149.6" y="134.5">T12</text>
<text x="310.7" y="135.8">M20</text>
<text x="310.9" y="133.3">J22</text>
<text x="148.9" y="142.2">AB13</text>
<text x="149.6" y="139.6">Y13</text>
<text x="310.7" y="138.3">M19</text>
<text x="310.8" y="140.9">K21</text>
<text x="310.8" y="143.4">K22</text>
<text x="148.9" y="144.7">AA12</text>
<text x="148.9" y="147.2">AB12</text>
<text x="149.6" y="149.8">Y11</text>
<text x="310.8" y="148.5">N19</text>
<text x="310.8" y="146">P20</text>
<text x="10.4" y="153.7">C</text>
<text x="148.9" y="152.3">AB11</text>
<text x="149.3" y="154.9">W12</text>
<text x="310.9" y="151">L20</text>
<text x="310.9" y="153.6">L22</text>
<text x="582.3" y="153.7">C</text>
<text x="148.9" y="159.9">AA10</text>
<text x="149.6" y="157.4">Y12</text>
<text x="310.7" y="156.1">M21</text>
<text x="310.7" y="158.7">M22</text>
<text x="310.8" y="161.2">N20</text>
<text x="148.9" y="162.5">AB10</text>
<text x="149.3" y="167.6">W11</text>
<text x="149.6" y="165">V11</text>
<text x="310.8" y="163.7">N22</text>
<text x="310.8" y="166.3">P21</text>
<text x="149.4" y="172.6">AB9</text>
<text x="150.1" y="170.1">Y9</text>
<text x="310.8" y="171.4">R20</text>
<text x="310.8" y="173.9">R22</text>
<text x="310.8" y="168.8">P22</text>
<text x="149.3" y="175.2">W10</text>
<text x="149.6" y="177.7">Y10</text>
<text x="310.9" y="176.4">T21</text>
<text x="310.9" y="179">T22</text>
<text x="149.4" y="180.3">AA8</text>
<text x="149.4" y="182.8">AB8</text>
<text x="149.6" y="185.3">T10</text>
<text x="310.8" y="181.5">U20</text>
<text x="310.8" y="184.1">U22</text>
<text x="149.5" y="187.9">U10</text>
<text x="150.1" y="190.4">Y7</text>
<text x="310.6" y="191.7">W20</text>
<text x="310.8" y="186.6">V21</text>
<text x="310.8" y="189.1">V22</text>
<text x="149.4" y="193">AB7</text>
<text x="149.8" y="195.5">W9</text>
<text x="310.6" y="194.2">W22</text>
<text x="310.8" y="196.8">Y21</text>
<text x="149.4" y="200.6">AA6</text>
<text x="149.4" y="203.1">AB6</text>
<text x="150.1" y="198">Y8</text>
<text x="310.8" y="199.3">Y22</text>
<text x="310.8" y="201.8">P19</text>
<text x="150" y="205.7">U9</text>
<text x="150.1" y="208.2">V9</text>
<text x="310.7" y="206.9">M16</text>
<text x="310.8" y="209.5">N15</text>
<text x="310.8" y="204.4">R19</text>
<text x="10.4" y="210.7">D</text>
<text x="150" y="213.3">U8</text>
<text x="150.1" y="215.8">V7</text>
<text x="150.1" y="210.7">T8</text>
<text x="310.8" y="212">U19</text>
<text x="310.9" y="214.5">T20</text>
<text x="582.3" y="210.7">D</text>
<text x="149.8" y="218.4">W8</text>
<text x="150" y="220.9">R9</text>
<text x="310.8" y="217.1">N16</text>
<text x="310.8" y="219.6">P16</text>
<text x="149.8" y="226">W6</text>
<text x="150" y="223.4">R8</text>
<text x="310.7" y="222.2">M17</text>
<text x="310.7" y="224.7">M18</text>
<text x="310.8" y="227.2">R15</text>
<text x="149.4" y="233.6">AB5</text>
<text x="150.1" y="231.1">Y5</text>
<text x="150.1" y="228.5">Y6</text>
<text x="310.8" y="229.8">R16</text>
<text x="310.8" y="232.3">P17</text>
<text x="149.4" y="236.1">AA4</text>
<text x="149.4" y="238.7">AB4</text>
<text x="310.8" y="237.4">R17</text>
<text x="310.8" y="234.9">P18</text>
<text x="310.9" y="239.9">T17</text>
<text x="150" y="243.8">U6</text>
<text x="150.1" y="241.2">T7</text>
<text x="310.9" y="245">T18</text>
<text x="310.9" y="242.5">T19</text>
<text x="149.4" y="248.8">AA3</text>
<text x="150.1" y="246.3">Y4</text>
<text x="310.8" y="250.1">V20</text>
<text x="310.8" y="247.6">V19</text>
<text x="10.5" y="267.8">E</text>
<text x="582.4" y="267.8">E</text>
<text x="10.5" y="324.9">F</text>
<text x="582.4" y="324.9">F</text>
<text x="10.4" y="382">G</text>
<text x="582.3" y="382">G</text>
<text x="35.8" y="409.7">1</text>
<text x="87.9" y="409.7">2</text>
<text x="140.1" y="409.7">3</text>
<text x="192.2" y="409.7">4</text>
<text x="244.3" y="409.7">5</text>
<text x="296.5" y="409.7">6</text>
<text x="348.6" y="409.7">7</text>
<text x="400.8" y="409.7">8</text>
<text x="452.9" y="409.7">9</text>
<text x="504.6" y="409.7">10</text>
<text x="556.7" y="409.7">11</text>
</g>
<g font-size="1.8" fill="#00a0a0">
<text x="125.3" y="46.5">IO_L1N_M0_CMPMISO_2</text>
<text x="132.3" y="44">IO_L1P_CCLK_2</text>
<text x="289.5" y="47.8">IO_L1N_A24_VREF_1</text>
<text x="295.3" y="45.3">IO_L1P_A25_1</text>
<text x="128.7" y="51.6">IO_L2N_CMPMOSI_2</text>
<text x="129.7" y="49.1">IO_L2P_CMPCLK_2</text>
<text x="298.8" y="52.9">*IO_L9N_1</text>
<text x="298.9" y="50.3">*IO_L9P_1</text>
<text x="119" y="54.1">IO_L3P_D0_DIN_MISO_MISO1_2</text>
<text x="120" y="56.7">IO_L3N_MOSI_CSI_B_MISO0_2</text>
<text x="137.6" y="59.2">*IO_L4P_2</text>
<text x="297.8" y="58">*IO_L10N_1</text>
<text x="297.9" y="55.4">*IO_L10P_1</text>
<text x="131.7" y="61.8">*IO_L4N_VREF_2</text>
<text x="137.6" y="64.3">*IO_L5P_2</text>
<text x="298.4" y="63">IO_L19N_1</text>
<text x="298.6" y="65.6">IO_L20P_1</text>
<text x="298.6" y="60.5">IO_L19P_1</text>
<text x="137.5" y="66.8">*IO_L5N_2</text>
<text x="138.2" y="71.9">IO_L6N_2</text>
<text x="138.3" y="69.4">IO_L6P_2</text>
<text x="297.9" y="70.7">*IO_L21P_1</text>
<text x="298.4" y="68.1">IO_L20N_1</text>
<text x="127.4" y="77">IO_L12N_D2_MISO3_2</text>
<text x="127.5" y="74.5">IO_L12P_D1_MISO2_2</text>
<text x="297.8" y="73.2">*IO_L21N_1</text>
<text x="297.9" y="75.7">*IO_L28P_1</text>
<text x="132.9" y="82.1">IO_L13N_D10_2</text>
<text x="133.8" y="79.5">IO_L13P_M1_2</text>
<text x="287.5" y="83.4">IO_L29N_A22_M1A14_1</text>
<text x="287.6" y="80.8">IO_L29P_A23_M1A13_1</text>
<text x="292.1" y="78.3">*IO_L28N_VREF_1</text>
<text x="132.9" y="87.2">IO_L14N_D12_2</text>
<text x="133" y="84.6">IO_L14P_D11_2</text>
<text x="137.3" y="89.7">IO_L15P_2</text>
<text x="285" y="85.9">IO_L30P_A21_M1RESET_1</text>
<text x="287.5" y="88.4">IO_L30N_A20_M1A11_1</text>
<text x="137.2" y="92.2">IO_L15N_2</text>
<text x="137.3" y="94.8">IO_L16P_2</text>
<text x="287.1" y="91">IO_L31P_A19_M1CKE_1</text>
<text x="287.5" y="93.5">IO_L31N_A18_M1A12_1</text>
<text x="131.5" y="97.3">IO_L16N_VREF_2</text>
<text x="136.6" y="99.9">*IO_L17P_2</text>
<text x="287.6" y="101.1">IO_L33P_A15_M1A10_1</text>
<text x="288.5" y="98.6">IO_L32N_A16_M1A9_1</text>
<text x="288.6" y="96.1">IO_L32P_A17_M1A8_1</text>
<text x="136.5" y="107.5">*IO_L18N_2</text>
<text x="136.5" y="102.4">*IO_L17N_2</text>
<text x="136.6" y="104.9">*IO_L18P_2</text>
<text x="288" y="106.2">IO_L34P_A13_M1WE_1</text>
<text x="288.5" y="103.7">IO_L33N_A14_M1A4_1</text>
<text x="137.2" y="112.6">IO_L19N_2</text>
<text x="137.3" y="110">IO_L19P_2</text>
<text x="287.2" y="108.8">IO_L34N_A12_M1BA2_1</text>
<text x="288.5" y="113.8">IO_L35N_A10_M1A2_1</text>
<text x="288.6" y="111.3">IO_L35P_A11_M1A7_1</text>
<text x="136.5" y="117.6">*IO_L20N_2</text>
<text x="136.6" y="115.1">*IO_L20P_2</text>
<text x="288.2" y="118.9">IO_L36N_A8_M1BA1_1</text>
<text x="288.3" y="116.4">IO_L36P_A9_M1BA0_1</text>
<text x="136.6" y="125.3">*IO_L22P_2</text>
<text x="137.2" y="122.7">IO_L21N_2</text>
<text x="137.3" y="120.2">IO_L21P_2</text>
<text x="289.5" y="124">IO_L37N_A6_M1A1_1</text>
<text x="289.6" y="121.5">IO_L37P_A7_M1A0_1</text>
<text x="136.5" y="127.8">*IO_L22N_2</text>
<text x="136.6" y="130.3">*IO_L23P_2</text>
<text x="286.8" y="129.1">IO_L38N_A4_M1CLKN_1</text>
<text x="288.2" y="126.5">IO_L38P_A5_M1CLK_1</text>
<text x="292.8" y="131.6">IO_L39P_M1A3_1</text>
<text x="130.2" y="138">IO_L29N_GCLK2_2</text>
<text x="130.3" y="135.4">IO_L29P_GCLK3_2</text>
<text x="136.5" y="132.9">*IO_L23N_2</text>
<text x="284.9" y="136.7">IO_L40P_GCLK11_M1A5_1</text>
<text x="291.3" y="134.2">IO_L39N_M1ODT_1</text>
<text x="119.4" y="143">IO_L30N_GCLK0_USERCCLK_2</text>
<text x="126.1" y="140.5">IO_L30P_GCLK1_D13_2</text>
<text x="276.9" y="141.8">IO_L41P_GCLK9_IRDY1_M1RASN_1</text>
<text x="284.8" y="139.2">IO_L40N_GCLK10_M1A6_1</text>
<text x="125" y="148.1">IO_L31N_GCLK30_D15_2</text>
<text x="125.1" y="145.6">IO_L31P_GCLK31_D14_2</text>
<text x="277.4" y="149.4">IO_L42N_GCLK6_TRDY1_M1LDM_1</text>
<text x="283" y="144.3">IO_L41N_GCLK8_M1CASN_1</text>
<text x="284.1" y="146.9">IO_L42P_GCLK7_M1UDM_1</text>
<text x="129.2" y="153.2">IO_L32N_GCLK28_2</text>
<text x="129.3" y="150.7">IO_L32P_GCLK29_2</text>
<text x="137.3" y="155.7">IO_L40P_2</text>
<text x="284.4" y="154.5">IO_L43N_GCLK4_M1DQ5_1</text>
<text x="284.5" y="151.9">IO_L43P_GCLK5_M1DQ4_1</text>
<text x="137.2" y="158.3">IO_L40N_2</text>
<text x="137.3" y="160.8">IO_L41P_2</text>
<text x="288.1" y="159.6">IO_L44N_A2_M1DQ7_1</text>
<text x="288.2" y="157">IO_L44P_A3_M1DQ6_1</text>
<text x="131.5" y="163.4">IO_L41N_VREF_2</text>
<text x="136.6" y="165.9">*IO_L42P_2</text>
<text x="284.7" y="167.2">IO_L46P_FCS_B_M1DQ2_1</text>
<text x="285.6" y="164.6">IO_L45N_A0_M1LDQSN_1</text>
<text x="286.9" y="162.1">IO_L45P_A1_M1LDQS_1</text>
<text x="136.5" y="168.4">*IO_L42N_2</text>
<text x="137.2" y="173.5">IO_L43N_2</text>
<text x="137.3" y="171">IO_L43P_2</text>
<text x="284.3" y="172.3">IO_L47P_FWE_B_M1DQ0_1</text>
<text x="284.5" y="169.7">IO_L46N_FOE_B_M1DQ3_1</text>
<text x="136.5" y="178.6">*IO_L44N_2</text>
<text x="136.6" y="176.1">*IO_L44P_2</text>
<text x="286.7" y="177.3">IO_L48P_HDC_M1DQ8_1</text>
<text x="286.8" y="174.8">IO_L47N_LDC_M1DQ1_1</text>
<text x="291.4" y="179.9">IO_L48N_M1DQ9_1</text>
<text x="137.2" y="183.7">IO_L45N_2</text>
<text x="137.3" y="181.1">IO_L45P_2</text>
<text x="290.4" y="185">IO_L49N_M1DQ11_1</text>
<text x="290.5" y="182.4">IO_L49P_M1DQ10_1</text>
<text x="136.5" y="188.8">*IO_L46N_2</text>
<text x="136.6" y="186.2">*IO_L46P_2</text>
<text x="137.3" y="191.3">IO_L47P_2</text>
<text x="288.6" y="190">IO_L50N_M1UDQSN_1</text>
<text x="290" y="187.5">IO_L50P_M1UDQS_1</text>
<text x="134" y="196.4">IO_L48P_D7_2</text>
<text x="137.2" y="193.8">IO_L47N_2</text>
<text x="290.4" y="195.1">IO_L51N_M1DQ13_1</text>
<text x="290.5" y="192.6">IO_L51P_M1DQ12_1</text>
<text x="290.5" y="197.7">IO_L52P_M1DQ14_1</text>
<text x="122.7" y="198.9">IO_L48N_RDWR_B_VREF_2</text>
<text x="134" y="201.5">IO_L49P_D3_2</text>
<text x="290.4" y="200.2">IO_L52N_M1DQ15_1</text>
<text x="298.6" y="202.7">IO_L53P_1</text>
<text x="133.9" y="204">IO_L49N_D4_2</text>
<text x="136.5" y="209.1">*IO_L50N_2</text>
<text x="136.6" y="206.5">*IO_L50P_2</text>
<text x="292.8" y="205.3">IO_L53N_VREF_1</text>
<text x="297.9" y="207.8">*IO_L58P_1</text>
<text x="136.5" y="214.2">*IO_L57N_2</text>
<text x="136.6" y="211.6">*IO_L57P_2</text>
<text x="297.8" y="210.4">*IO_L58N_1</text>
<text x="298.4" y="215.4">IO_L59N_1</text>
<text x="298.6" y="212.9">IO_L59P_1</text>
<text x="136.5" y="219.2">*IO_L58N_2</text>
<text x="136.6" y="216.7">*IO_L58P_2</text>
<text x="136.6" y="221.8">*IO_L59P_2</text>
<text x="298.4" y="220.5">IO_L60N_1</text>
<text x="298.6" y="218">IO_L60P_1</text>
<text x="136.5" y="224.3">*IO_L59N_2</text>
<text x="136.6" y="226.9">*IO_L60P_2</text>
<text x="298.4" y="225.6">IO_L61N_1</text>
<text x="298.6" y="223.1">IO_L61P_1</text>
<text x="134" y="231.9">IO_L62P_D5_2</text>
<text x="136.5" y="229.4">*IO_L60N_2</text>
<text x="297.8" y="230.7">*IO_L70N_1</text>
<text x="297.9" y="228.1">*IO_L70P_1</text>
<text x="297.9" y="233.2">*IO_L71P_1</text>
<text x="133.9" y="234.5">IO_L62N_D6_2</text>
<text x="137.2" y="239.6">IO_L63N_2</text>
<text x="137.3" y="237">IO_L63P_2</text>
<text x="297.8" y="235.8">*IO_L71N_1</text>
<text x="297.9" y="238.3">*IO_L72P_1</text>
<text x="133.9" y="244.6">IO_L64N_D9_2</text>
<text x="134" y="242.1">IO_L64P_D8_2</text>
<text x="297.8" y="240.8">*IO_L72N_1</text>
<text x="297.8" y="245.9">*IO_L73N_1</text>
<text x="297.9" y="243.4">*IO_L73P_1</text>
<text x="130.1" y="249.7">IO_L65N_CSO_B_2</text>
<text x="130.7" y="247.2">IO_L65P_INIT_B_2</text>
<text x="286.6" y="251">IO_L74N_DOUT_BUSY_1</text>
<text x="290.9" y="248.5">IO_L74P_AWAKE_1</text>
</g>
<g font-size="1.7" fill="#808000">
<text x="156.5" y="206.5">ETH_RXCTL</text>
<text x="156.5" y="209">ETH_INT_B</text>
<text x="156.5" y="211.6">ETH_MDIO</text>
<text x="156.5" y="214.1">ETH_RESET_B</text>
<text x="156.5" y="216.7">ETH_MDC</text>
<text x="156.5" y="219.2">ETH_TXCTL</text>
</g>
<g font-size="1.4" fill="#808000">
<text x="345.6" y="41.3">CY_PA[0..7]</text>
<text x="156.3" y="51.5">USB_STP</text>
<text x="156.3" y="48.9">USB_RESETB</text>
<text x="156.3" y="59.1">DPTXAUXCH_P</text>
<text x="156.3" y="61.6">DPTXAUXCH_N</text>
<text x="345.6" y="62.9">CY_FD[0..15]</text>
<text x="197" y="66.7">USB_D[0..7]</text>
<text x="156.3" y="81.9">DPTXCONFIG2</text>
<text x="156.3" y="104.8">USB_NXT</text>
<text x="156.3" y="107.3">USB_DIR</text>
<text x="339.2" y="106.1">CY_RD</text>
<text x="339.2" y="113.7">CYPRESS-RESET</text>
<text x="339.2" y="108.6">CY_WR</text>
<text x="339.2" y="111.1">CY_T0</text>
<text x="156.3" y="125.1">DPRXAUXCH_P</text>
<text x="156.3" y="130.2">DPTXAUXCH_P</text>
<text x="156.3" y="127.7">DPRXAUXCH_N</text>
<text x="156.3" y="132.7">DPTXAUXCH_N</text>
<text x="156.3" y="142.9">USRCLK</text>
<text x="156.3" y="140.4">USB_REFCLK</text>
<text x="317.6" y="141.6">MGTREFCLK0_101_P</text>
<text x="156.3" y="145.4">ETH_RXCLK</text>
<text x="156.3" y="148">ETH_TXCLK</text>
<text x="317.6" y="146.7">CY-IFCLK</text>
<text x="317.6" y="149.2">27Mhz</text>
<text x="317.6" y="144.2">MGTREFCLK0_101_N</text>
<text x="156.3" y="165.8">DPTXHPD</text>
<text x="156.3" y="168.3">DPRXHPD</text>
<text x="345.6" y="179.7">CY_PC[0..7]</text>
<text x="156.3" y="181">DPRXCONFIG1</text>
<text x="156.3" y="183.5">DPRXCONFIG2</text>
<text x="156.3" y="188.6">DPRXAUXCH_N</text>
<text x="156.3" y="186.1">DPRXAUXCH_P</text>
<text x="345.6" y="200">CY_RD[0..5]</text>
<text x="345.6" y="215.3">CY_CTL[0..5]</text>
<text x="339.2" y="233.1">CY_RXD0</text>
<text x="339.2" y="235.6">CY_RXD1</text>
<text x="339.2" y="238.1">CY_TXD0</text>
<text x="339.2" y="240.7">CY_TXD1</text>
<text x="339.2" y="243.2">CY_INT5</text>
<text x="317.6" y="250.8">DPTXCONFIG1</text>
</g>
<g font-size="1.4">
<text x="332.5" y="44.4">CY_PA0</text>
<text x="332.5" y="46.9">CY_PA1</text>
<text x="332.5" y="49.4">CY_PA2</text>
<text x="332.5" y="52">CY_PA3</text>
<text x="332.5" y="54.5">CY_PA4</text>
<text x="332.5" y="57.1">CY_PA5</text>
<text x="332.5" y="59.6">CY_PA6</text>
<text x="181.6" y="66">USB_D2</text>
<text x="181.6" y="63.4">USB_D3</text>
<text x="332.5" y="62.1">CY_PA7</text>
<text x="332.5" y="64.7">CY_FD0</text>
<text x="181.6" y="68.5">USB_D4</text>
<text x="181.6" y="71">USB_D5</text>
<text x="332.5" y="67.2">CY_FD1</text>
<text x="332.5" y="69.8">CY_FD2</text>
<text x="332.5" y="72.3">CY_FD3</text>
<text x="332.5" y="74.8">CY_FD4</text>
<text x="332.5" y="77.4">CY_FD5</text>
<text x="332.5" y="79.9">CY_FD6</text>
<text x="332.5" y="82.5">CY_FD7</text>
<text x="332.5" y="85">CY_FD8</text>
<text x="332.5" y="87.5">CY_FD9</text>
<text x="331.8" y="90.1">CY_FD10</text>
<text x="331.8" y="92.6">CY_FD11</text>
<text x="331.8" y="95.2">CY_FD12</text>
<text x="180.3" y="99">USB_D6</text>
<text x="180.3" y="101.5">USB_D7</text>
<text x="331.8" y="97.7">CY_FD13</text>
<text x="331.8" y="100.2">CY_FD14</text>
<text x="331.8" y="102.8">CY_FD15</text>
<text x="181.6" y="116.8">USB_D0</text>
<text x="181.6" y="114.2">USB_D1</text>
<text x="332.5" y="181.5">CY_PC0</text>
<text x="332.5" y="184.1">CY_PC1</text>
<text x="332.5" y="186.6">CY_PC2</text>
<text x="332.5" y="189.1">CY_PC3</text>
<text x="332.5" y="191.7">CY_PC4</text>
<text x="332.5" y="194.2">CY_PC5</text>
<text x="332.5" y="196.8">CY_PC6</text>
<text x="332.4" y="201.8">CY_RD0</text>
<text x="332.5" y="199.3">CY_PC7</text>
<text x="332.4" y="204.4">CY_RD1</text>
<text x="332.4" y="206.9">CY_RD2</text>
<text x="332.4" y="209.5">CY_RD3</text>
<text x="332.4" y="212">CY_RD4</text>
<text x="332.4" y="214.5">CY_RD5</text>
<text x="331.7" y="217.1">CY_CTL0</text>
<text x="331.7" y="219.6">CY_CTL1</text>
<text x="331.7" y="227.2">CY_CTL2</text>
<text x="331.7" y="224.7">CY_CTL3</text>
<text x="331.7" y="222.2">CY_CTL4</text>
<text x="331.7" y="229.8">CY_CTL5</text>
</g>
</svg>
